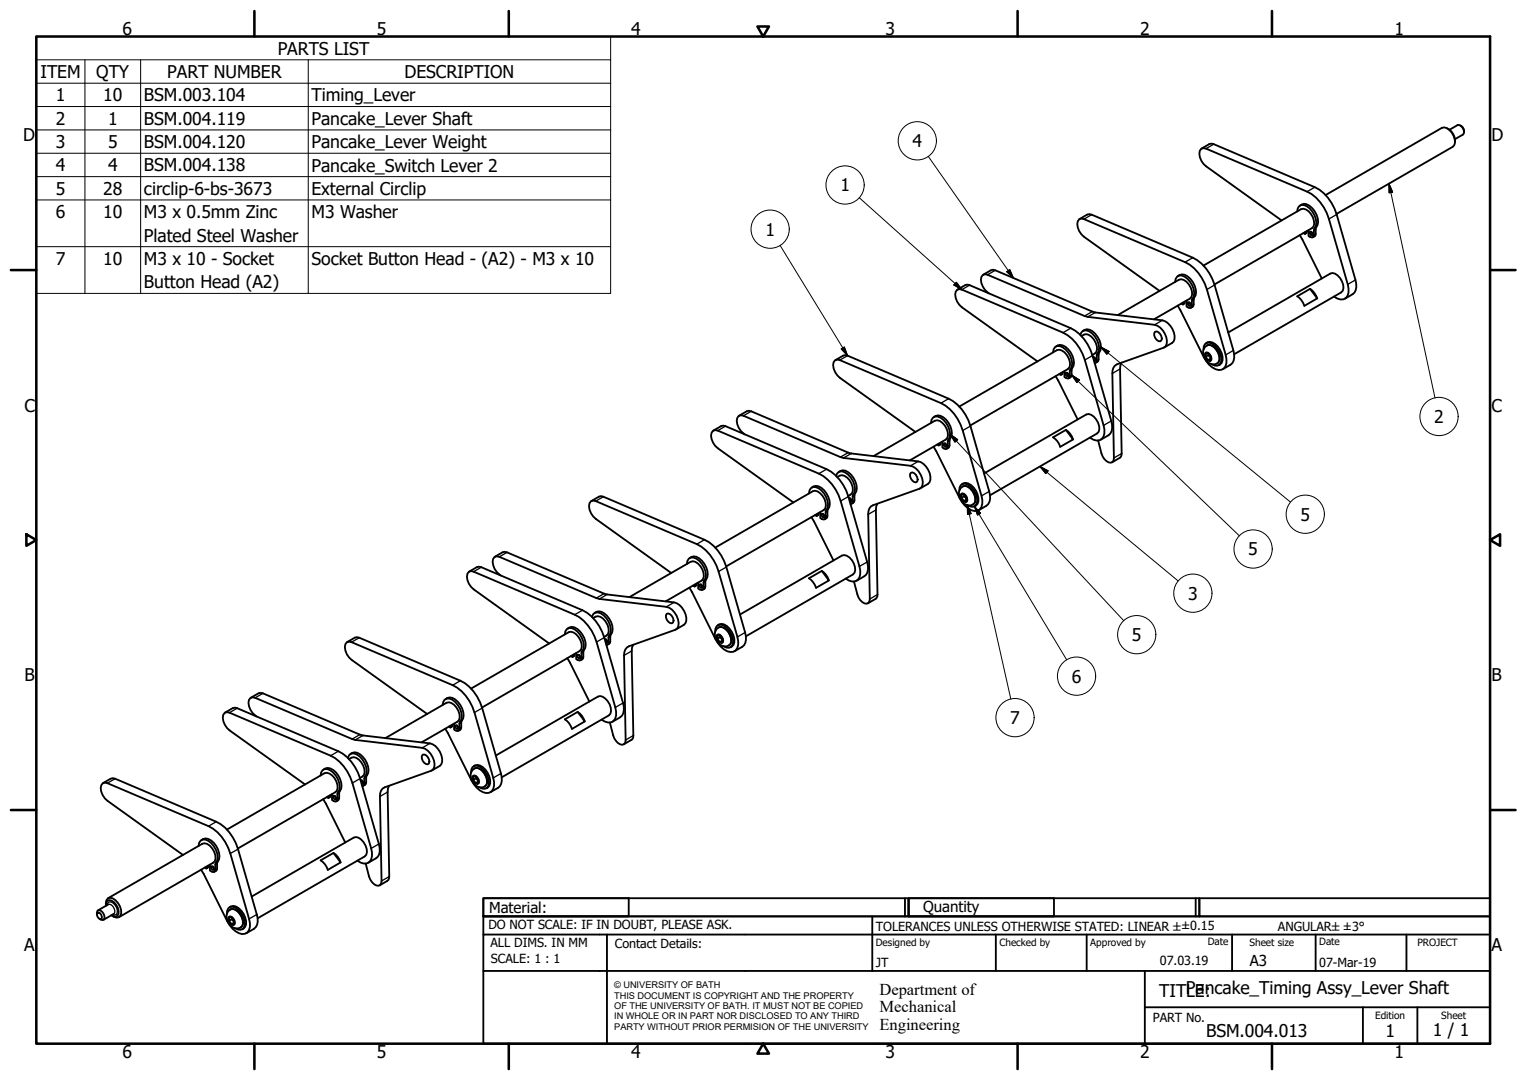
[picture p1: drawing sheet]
<svg xmlns="http://www.w3.org/2000/svg" width="420mm" height="297mm" viewBox="0 0 420 297" stroke-linecap="round" stroke-linejoin="round" font-family="sans-serif">
<!-- layer: Visible (ISO) -->
<g fill="none" stroke="#000" stroke-width=".51">
<path d="M398.2 35.3a3.9 3.9 0 0 1 2.2 3.7M398.8 35.7l2.2-1.3a1.73 1.73 0 0 1 1.5 2.6l-2.2 1.3M401.8 34.5a1.67 1.67 0 0 1 1 1.8M330.6 40.9l2.1-1.3 1.3 .1 27.8 11.8a12 12 0 0 1 6 7.5l5.2 18a3.6 3.6 0 0 1-.8 3.9l-2.1 1.3M356.9 58.2a1.6 1.6 0 0 1 .9-1.7 1.6 1.6 0 0 1 1.8 .2 5.5 5.5 0 0 1 2.5 5.4 2.69 2.69 0 0 0-.6 2.5l-.1 .5-.4 .2-1-.4v-1.6M357.7 56.5a1.94 1.94 0 0 1 2.6 .1 4.7 4.7 0 0 1 1.7 6.4l-.1 1.7-.7 .6M364.7 53.6l32-18.4a2.41 2.41 0 0 1 2.8 1.3 3.7 3.7 0 0 1 .7 3.4l-.5 .5-32 18.5M263.4 79.6l2.2-1.2 .5-.1 .7 .1 27.8 11.9a12.1 12.1 0 0 1 6 7.5l5.2 18a3.6 3.6 0 0 1-.8 3.9l-2.1 1.2M270.5 75.6l2.1-1.3 .6-.1 .7 .1 27.5 11.6 18.4 2.2a4.7 4.7 0 0 1 3.1 5.8l-2.5 1.7M297 60.2l2.1-1.2h1.3l27.8 11.9a12.1 12.1 0 0 1 6 7.5l5.2 18a3.6 3.6 0 0 1-.8 3.9l-2.1 1.2M323.3 77.5a1.59 1.59 0 0 1 .9-1.6 1.59 1.59 0 0 1 1.8 .2 5.4 5.4 0 0 1 2.5 5.4 2.67 2.67 0 0 0-.6 2.5l-.1 .5-.4 .2-.9-.4v-1.6M324.1 75.9a2.29 2.29 0 0 1 3.4 .8 4.4 4.4 0 0 1 .9 5.7v1.7l-.7 .6"/>
<path d="M331.2 73l26.8-15.5a2.41 2.41 0 0 1 2.7 1.3 3.8 3.8 0 0 1 .7 3.5l-.4 .4-26.8 15.5M352.6 60.6l-20.7-14.9a4.4 4.4 0 0 1-1.8-4.2l.4-.6 .6-.2 .8 .2 27.8 11.8a12.1 12.1 0 0 1 6 7.5l5.1 18a3.7 3.7 0 0 1-.5 3.8 2.64 2.64 0 0 1-3.2-.4M357.6 64.7l6.1 11.9M358.6 64.1l.5 .3M359.6 63.6v.5l-.5 .3v-.6M360.5 79.4a5.1 5.1 0 0 1 1.9 2.7M360.5 63.7l.6 .4v.7l-.6-.4zM360.9 63.8l.3 .6M229.9 99l2.1-1.2 .5-.1 .7 .1 27.8 11.9a12.1 12.1 0 0 1 6 7.5l5.2 18a3.5 3.5 0 0 1-.8 3.9l-2.1 1.2M272.1 80.7a4.5 4.5 0 0 1-2.1-4.5l.4-.6 .6-.2 .7 .2 26.7 11.3 19.3 2.4a4.9 4.9 0 0 1 3.3 5.3l-.3 .7-.5 .3-12.8 4.6a2.37 2.37 0 0 0-1.3 2.5l.4 23.2-.4 1.2a1.75 1.75 0 0 1-2.3-.9l-.7-1.5-.9-3.5M285.5 99.4l-20.8-14.9a4.4 4.4 0 0 1-1.7-4.3l.4-.5 .5-.2 .8 .2 27.8 11.8a12.1 12.1 0 0 1 6 7.5l5.2 18a3.2 3.2 0 0 1-1.2 4.1l-.8 .1-1.8-.8M289.8 96.9a1.59 1.59 0 0 1 .8-1.6 1.59 1.59 0 0 1 1.8 .2 5.4 5.4 0 0 1 2.5 5.4 2.83 2.83 0 0 0-.6 2.5l-.1 .5-.3 .2-1-.4v-1.6"/>
<path d="M290.5 95.3a2.27 2.27 0 0 1 3.4 .7 4.4 4.4 0 0 1 1 5.8l-.1 1.7-.7 .6M297.2 92.1a1.51 1.51 0 0 1 2.4-1 5.5 5.5 0 0 1 2.7 5.5 2.76 2.76 0 0 0-.5 2.5l-.1 .4-.5 .3M297.6 92.4a1.84 1.84 0 0 1 2.7 .2 4.2 4.2 0 0 1 1.4 4.2l-1.1 .8M297.9 91a2.24 2.24 0 0 1 3.4 .8 4.4 4.4 0 0 1 1 5.7l-.1 1.7-.7 .6M300.7 98.2l.6 .4v.7l-.3-.1M301.1 98.3l.4 .6M307.6 86.7l16.8-9.8a2.41 2.41 0 0 1 2.7 1.3 3.6 3.6 0 0 1 .7 3.5l-.4 .4-9.9 5.7M308.5 99.8l-.3 1.7 .4 23.2-.2 1-.3 .2-2.1 1.3M317.8 91.3a1.77 1.77 0 0 1 1.8 2.3l-.4 .3a1.83 1.83 0 0 1-1.4-2.6zM319.1 80l-20.8-14.9a4.4 4.4 0 0 1-1.8-4.2l.4-.6 .6-.2 .8 .2 27.8 11.8a12 12 0 0 1 6 7.5l5.1 18a3.2 3.2 0 0 1-1.1 4.1 5.1 5.1 0 0 1-4.9-3.5l-7.2-14.1M325 83.5l.5 .2M326 83v.5l-.5 .2v-.5"/>
<path d="M326.9 83.1l.6 .4v.6l-.6-.3zM327.3 83.2l.3 .6M331.1 96.2a1.54 1.54 0 0 1 .6-1.7 1.54 1.54 0 0 1 1.8 0 5 5 0 0 1 2.4 5.2 1.52 1.52 0 0 1-2.5 .5M331.6 95.4a1.64 1.64 0 0 1 2.5 .1 4 4 0 0 1 1.3 4 2.31 2.31 0 0 1-3.9-.9 2.72 2.72 0 0 1 .1-3.2zM331.7 97.2h.8l.7 .9-.1 .9h-.7l-.7-.9zM331.9 94.4a1.9 1.9 0 0 1 2.4 .2 4.7 4.7 0 0 1 1.9 5.2l-.8 .6M332.5 97.7l.6 .9-.7 .4M332.5 97.7l-.8 .4M332.5 97.2v.5M337.9 91.4l28.2-16.2a2.34 2.34 0 0 1 2.7 1.3 3.7 3.7 0 0 1 .7 3.5l-.5 .4-29.4 17M356.9 81.5l3.6-2.1 1.9 2.7-3.5 2a4.9 4.9 0 0 0-2-2.6zM196.3 118.4l2.1-1.2 .6-.1 .6 .1 27.8 11.8a12.1 12.1 0 0 1 6 7.6l5.2 18a3.5 3.5 0 0 1-.8 3.9l-2.1 1.2"/>
<path d="M203.3 114.3l2.2-1.2 .5-.1 .7 .1 27.5 11.6 18.4 2.2a4.7 4.7 0 0 1 3.2 5.8l-2.6 1.6M204.9 119.5a4.4 4.4 0 0 1-2-4.6l.3-.5 .6-.2 .8 .1 26.6 11.4 19.3 2.4a4.9 4.9 0 0 1 3.3 5.3l-.3 .7-.5 .3-12.8 4.6a2.35 2.35 0 0 0-1.3 2.5l.4 23.2-.4 1.1a1.75 1.75 0 0 1-2.2-.8l-.8-1.5-.9-3.6M251.9 118.8l-20.8-14.9a4.5 4.5 0 0 1-1.7-4.3l.4-.5 .6-.2 .7 .1 27.8 11.9a12.1 12.1 0 0 1 6 7.5l5.2 18a3.3 3.3 0 0 1-1.2 4.1 5.2 5.2 0 0 1-4.9-3.5l-7.1-14.1M256.2 116.3a1.61 1.61 0 0 1 .8-1.6 1.61 1.61 0 0 1 1.8 .2 5.4 5.4 0 0 1 2.5 5.4 2.78 2.78 0 0 0-.5 2.5l-.2 .5-.3 .2-1-.4v-1.6M256.9 114.7a1.96 1.96 0 0 1 2.7 .1 5.4 5.4 0 0 1 2.2 5.2 2.63 2.63 0 0 0-.5 2.5l-.1 .4-.7 .6M264 111.8l26.8-15.5a2.43 2.43 0 0 1 2.7 1.3 3.7 3.7 0 0 1 .7 3.5l-.4 .4-26.8 15.5M290.4 103.5l6.1 11.9M291.4 102.9l.5 .2M292.4 102.3v.6l-.5 .2v-.5M293.3 118.2a4.6 4.6 0 0 1 2 2.7M293.3 102.5l.6 .4v.6l-.6-.3zM293.7 102.6l.3 .6"/>
<path d="M162.7 137.8l2.1-1.2 .6-.2 .6 .2 27.8 11.8a12 12 0 0 1 6.1 7.6l5.1 18a3.6 3.6 0 0 1-.8 3.9l-2.1 1.2M218.3 138.2l-20.8-14.9a4.4 4.4 0 0 1-1.7-4.3l.4-.5 .6-.2 .7 .1 27.8 11.9a12.1 12.1 0 0 1 6 7.5l5.2 18a3.2 3.2 0 0 1-1.2 4.1h-.8l-1.8-.8M222.6 135.7a1.6 1.6 0 0 1 .8-1.6 1.6 1.6 0 0 1 1.8 .2 4.8 4.8 0 0 1 2 6.6v1.3l-.1 .5-.4 .2-1-.4v-1.6M223.4 134.1a1.96 1.96 0 0 1 2.6 .1 5.5 5.5 0 0 1 2.2 5.2 2.68 2.68 0 0 0-.5 2.5l-.1 .4-.7 .5M230.1 130.9a1.5 1.5 0 0 1 2.4-1 4.9 4.9 0 0 1 2.1 6.7l-.1 1.7-.5 .3M230.4 131.2a1.85 1.85 0 0 1 2.7 .2 4.2 4.2 0 0 1 1.4 4.2l-1.1 .8M230.8 129.8a2 2 0 0 1 2.6 .1 5.4 5.4 0 0 1 2.2 5.2 2.63 2.63 0 0 0-.5 2.5l-.3 .7-.5 .2M233.6 137h.3l.4 .8-.2 .2h-.3M233.9 137.1l.4 .6M240.4 125.4l16.8-9.7a2.35 2.35 0 0 1 2.7 1.3 3.7 3.7 0 0 1 .7 3.5l-.4 .4-9.9 5.7M241.4 138.6l-.4 1.7 .4 23.7-.5 .7-2.1 1.2M250.6 130a1.63 1.63 0 0 1 1.9 1.9l-.1 .5-.3 .3a1.85 1.85 0 0 1-1.5-2.7z"/>
<path d="M257.9 122.3l.4 .2M258.8 121.7v.5l-.5 .3v-.5M259.7 121.9l.6 .3v.7l-.6-.3zM260.1 122l.3 .6M264 135v-.9a1.45 1.45 0 0 1 2.4-.8 5 5 0 0 1 2.4 5.2l-.4 .6-.6 .3-1.5-.4M264.4 134.2a1.62 1.62 0 0 1 2.6 .1 4.1 4.1 0 0 1 1.3 3.9 2.33 2.33 0 0 1-4-.8 2.75 2.75 0 0 1 .1-3.2zM264.6 136l.7-.1 .7 .9v1h-.8l-.7-.9zM264.7 133.2a1.87 1.87 0 0 1 2.5 .2 4.8 4.8 0 0 1 1.8 5.2l-.8 .6M265.3 136.5l.7 .9-.8 .4M265.3 136.5l-.8 .4M265.3 136v.5M270.8 130.2l28.1-16.2a2.34 2.34 0 0 1 2.7 1.3 3.6 3.6 0 0 1 .7 3.5l-.4 .4-29.5 17"/>
<path d="M289.8 120.3l3.5-2.1 2 2.7-3.6 2a4.6 4.6 0 0 0-1.9-2.6zM129.1 157.2l2.1-1.2h1.2l27.9 11.8a12.1 12.1 0 0 1 6 7.6l5.1 17.9a3.6 3.6 0 0 1-.8 4l-2.1 1.2M136.2 153.1l2.1-1.2h1.2l27.5 11.6 18.5 2.2a4.7 4.7 0 0 1 3.1 5.8l-2.6 1.6M137.8 158.2a4.4 4.4 0 0 1-2.1-4.5l.4-.5 .6-.2 .7 .1 26.7 11.4 19.2 2.4a4.6 4.6 0 0 1 3.1 5.9l-.6 .4-12.8 4.6a2.42 2.42 0 0 0-1.3 2.5l.4 23.2v.7l-.4 .4a1.68 1.68 0 0 1-2.2-.8l-.8-1.5-.9-3.6M184.7 157.6l-20.8-14.9a4.4 4.4 0 0 1-1.7-4.3l.4-.5 .6-.2 .7 .1 27.8 11.9a12.1 12.1 0 0 1 6 7.5l5.2 18a3.3 3.3 0 0 1-1.1 4.1 5.1 5.1 0 0 1-5-3.5l-7.1-14.2M189 155.1a1.6 1.6 0 0 1 .8-1.6 1.6 1.6 0 0 1 1.8 .2 4.8 4.8 0 0 1 2 6.5v1.4l-.1 .5-.4 .2-1-.4v-1.7M189.8 153.5a1.96 1.96 0 0 1 2.6 .1 5.3 5.3 0 0 1 2.2 5.2 3.5 3.5 0 0 0-.6 2.9l-.7 .5M196.8 150.6l26.8-15.5a2.34 2.34 0 0 1 2.8 1.3 3.7 3.7 0 0 1 .7 3.5l-.5 .4-26.8 15.5M222.6 159.1l3.5-2.1 2 2.6-3.6 2.1a4.9 4.9 0 0 0-1.9-2.6zM223.3 142.2l6 12M224.3 141.7l.4 .2M225.2 141.1v.5l-.5 .3v-.5"/>
<path d="M226.1 157a4.7 4.7 0 0 1 2 2.6M226.1 141.3l.6 .3v.7l-.6-.3zM226.5 141.4l.4 .6M95.5 176.6l2.1-1.2h1.2l27.9 11.8a12.1 12.1 0 0 1 6 7.5l5.1 18a3.6 3.6 0 0 1-.7 4l-2.2 1.2M151.1 177l-20.8-14.9a4.4 4.4 0 0 1-1.7-4.3l.4-.5 .6-.2 .7 .1 27.8 11.9a12.2 12.2 0 0 1 6 7.5l5.2 18a3.2 3.2 0 0 1-1.2 4.1h-.8l-.9-.2-.9-.6M155.4 174.5a1.6 1.6 0 0 1 .8-1.6 1.6 1.6 0 0 1 1.9 .2 5.5 5.5 0 0 1 2.4 5.3 2.69 2.69 0 0 0-.5 2.6l-.1 .5-.4 .2-1-.4v-1.7M156.2 172.9a1.96 1.96 0 0 1 2.6 .1 5.4 5.4 0 0 1 2.2 5.2 2.68 2.68 0 0 0-.5 2.5l-.3 .6-.5 .3M158 179.9v.5l-.5 .3v-.5M162.9 169.7a1.5 1.5 0 0 1 2.4-1 5.4 5.4 0 0 1 2.7 5.4 2.82 2.82 0 0 0-.6 2.6v.4l-.5 .3M163.2 170a1.85 1.85 0 0 1 2.7 .1 4.2 4.2 0 0 1 1.4 4.3l-1.1 .8M163.6 168.6a1.96 1.96 0 0 1 2.6 .1 5.3 5.3 0 0 1 2.2 5.2 2.63 2.63 0 0 0-.5 2.5v.4l-.8 .5M166.4 175.8h.3l.4 .8-.1 .2h-.3"/>
<path d="M166.8 175.9l.3 .6M173.2 164.2l16.9-9.7a2.34 2.34 0 0 1 2.7 1.3 3.7 3.7 0 0 1 .7 3.4l-.5 .5-9.8 5.7M174.2 177.3l-.4 1.7 .4 23.8-.4 .7-2.2 1.2M183.5 168.8a1.79 1.79 0 0 1 1.7 2.4l-.3 .2a1.83 1.83 0 0 1-1.4-2.6zM190.7 161.1l.4 .2M191.6 160.5v.5l-.5 .3v-.5M192.6 160.7l.5 .3v.7l-.5-.3zM192.9 160.8l.4 .5M196.8 173.7l.1-.8 .3-.7a1.93 1.93 0 0 1 2.8 .5 5 5 0 0 1 1.6 4.6 1.51 1.51 0 0 1-2.5 .4M197.2 173a1.62 1.62 0 0 1 2.6 0 3.9 3.9 0 0 1 1.3 4 2.32 2.32 0 0 1-3.9-.8 2.81 2.81 0 0 1 0-3.2zM197.4 174.8l.7-.1 .7 .9v1h-.7l-.7-.9zM197.5 172a1.85 1.85 0 0 1 2.5 .2 4.8 4.8 0 0 1 1.8 5.2l-.8 .6"/>
<path d="M198.1 175.3l.7 .9-.7 .4M198.1 175.3l-.7 .4M198.2 174.8l-.1 .5M203.6 169l28.1-16.2a2.45 2.45 0 0 1 2.7 1.3 3.7 3.7 0 0 1 .7 3.4l-.4 .5-29.5 17M61.9 196l2.2-1.2h1.2l27.8 11.8a12.1 12.1 0 0 1 6 7.5l5.1 18a3.5 3.5 0 0 1-.7 4l-2.2 1.2M69 191.9l2.1-1.2 .6-.2 .6 .2 27.6 11.6 18.4 2.2a4.7 4.7 0 0 1 3.1 5.7l-2.6 1.7M70.6 197a4.5 4.5 0 0 1-2.1-4.5l.4-.5 .6-.2 .7 .1 26.7 11.4 19.3 2.4a4.9 4.9 0 0 1 3.3 5.3l-.3 .6-.6 .4-12.7 4.5a2.35 2.35 0 0 0-1.4 2.6l.5 23.2-.4 1.1a1.74 1.74 0 0 1-2.3-.8l-.8-1.5-.9-3.6M117.5 196.4l-20.7-14.9a4.4 4.4 0 0 1-1.8-4.3l.4-.5 .6-.2 .7 .1 27.9 11.9a12.1 12.1 0 0 1 6 7.5l5.1 18a3.2 3.2 0 0 1-1.1 4 5.1 5.1 0 0 1-4.9-3.4l-7.2-14.2M121.8 193.9a1.6 1.6 0 0 1 .8-1.6 1.6 1.6 0 0 1 1.9 .2 5.4 5.4 0 0 1 2.5 5.3 2.91 2.91 0 0 0-.6 2.6l-.1 .5-.4 .2-1-.4v-1.7M122.6 192.3a2.26 2.26 0 0 1 3.4 .7 4.4 4.4 0 0 1 .9 5.7l-.1 1.8-.7 .5M123.5 199.8l.5 .3M124.4 199.3v.5l-.4 .3v-.5"/>
<path d="M125.4 199.5l.6 .3v.7l-.6-.3zM125.8 199.5l.3 .6M129.6 189.4l26.9-15.5a2.34 2.34 0 0 1 2.7 1.3 3.6 3.6 0 0 1 .7 3.4l-.4 .5-26.9 15.5M155.4 197.9l3.5-2.1 2 2.6-3.5 2.1a4.6 4.6 0 0 0-2-2.6zM156.1 181l6.1 11.9M157.1 180.5l.4 .2M158.9 195.8a4.6 4.6 0 0 1 2 2.6M159 180.1l.6 .3v.7l-.6-.3zM159.3 180.2l.4 .5M28.3 215.4l2.2-1.2 .5-.2 .7 .2 27.8 11.8a12.1 12.1 0 0 1 6 7.5l5.2 18a3.5 3.5 0 0 1-.8 4l-2.1 1.2M83.9 215.8l-20.7-14.9a4.5 4.5 0 0 1-1.8-4.3l.4-.5 .6-.2 .7 .1 27.9 11.8a12.1 12.1 0 0 1 6 7.6l5.1 17.9a3.2 3.2 0 0 1-1.1 4.2h-.8l-1.9-.8M88.2 213.3a1.6 1.6 0 0 1 .9-1.7 1.6 1.6 0 0 1 1.8 .3 5.4 5.4 0 0 1 2.5 5.3 2.76 2.76 0 0 0-.6 2.6l-.1 .5-.4 .2-.9-.4v-1.7"/>
<path d="M88.9 219.8l6.1 11.9M89 211.7a2 2 0 0 1 2.6 0 5.4 5.4 0 0 1 2.3 5.3 2.63 2.63 0 0 0-.6 2.5l-.3 .6-.5 .3M89.9 219.2l.5 .3M90.9 218.7v.5l-.5 .3v-.5M91.8 218.8l.6 .4v.7l-.6-.4zM92.2 218.9l.3 .6M95.7 208.5a1.49 1.49 0 0 1 2.4-1 5.5 5.5 0 0 1 2.7 5.4 2.76 2.76 0 0 0-.6 2.6v.4l-.5 .3M96 208.8a1.84 1.84 0 0 1 2.8 .1 4.2 4.2 0 0 1 1.3 4.2l-1.1 .9M96.4 207.4a2.24 2.24 0 0 1 3.4 .7 4.4 4.4 0 0 1 1 5.8l-.1 1.7-.7 .5M99.2 214.6l.6 .3 .1 .4-.1 .3h-.3M99.6 214.7l.3 .5M106 203l16.9-9.7a2.41 2.41 0 0 1 2.7 1.3 3.6 3.6 0 0 1 .7 3.4l-.4 .5-9.9 5.7"/>
<path d="M107 216.1l-.3 1.7 .4 23.3-.2 .9-.3 .3-2.1 1.2M116.3 207.6a1.79 1.79 0 0 1 1.7 2.4l-.3 .2a1.83 1.83 0 0 1-1.4-2.6zM129.6 212.5l.1-.8 .3-.7a1.93 1.93 0 0 1 2.8 .5 4.2 4.2 0 0 1 1.2 5.2l-.6 .2h-.7l-.8-.4M130 211.8a1.64 1.64 0 0 1 2.6 0 4 4 0 0 1 1.3 4 2.32 2.32 0 0 1-3.9-.8 2.72 2.72 0 0 1 0-3.2zM130.2 213.6l.7-.1 .7 .9v.9l-.7 .1-.7-.9zM130.3 210.7a1.9 1.9 0 0 1 2.5 .3 4.7 4.7 0 0 1 1.8 5.1l-.8 .7M130.9 214.1l.7 .8-.7 .5M130.9 214.1l-.7 .4M131 213.6l-.1 .5M136.4 207.8l28.1-16.2a2.34 2.34 0 0 1 2.7 1.3 3.7 3.7 0 0 1 .7 3.4l-.4 .5-29.5 17M50.4 235.1l-20.8-14.8a4.4 4.4 0 0 1-1.7-4.3l.3-.5 .6-.2 .7 .1 27.9 11.8a12.1 12.1 0 0 1 6 7.5l5.1 18a3.7 3.7 0 0 1-.4 3.8 2.52 2.52 0 0 1-3.2-.3l-.9-.8-1.5-2.1-7.2-14.1M54.7 232.7a1.59 1.59 0 0 1 .8-1.7 1.59 1.59 0 0 1 1.8 .3 4.8 4.8 0 0 1 1.9 6.5v1.3l-.1 .6-.4 .2-.9-.5v-1.6"/>
<path d="M55.4 231a2 2 0 0 1 2.6 .1 5.4 5.4 0 0 1 2.3 5.3 2.63 2.63 0 0 0-.6 2.5v.4l-.8 .5M56.3 238.6l.5 .3M57.3 238.1v.5l-.5 .3v-.5M58.2 238.2l.6 .4v.7l-.6-.4zM58.6 238.3l.3 .6M62.4 228.2l26.9-15.5a2.45 2.45 0 0 1 2.7 1.3 3.7 3.7 0 0 1 .7 3.4l-.4 .5-26.9 15.5M88.2 236.6l3.6-2 1.9 2.6-3.5 2.1a4.6 4.6 0 0 0-2-2.7zM91.8 234.6a4.7 4.7 0 0 1 1.9 2.6M26.6 251.5l.2-.9 .3-.3a1.86 1.86 0 0 1 1.5 2.6l-.4 .2-.8-.4M26.9 251a1.14 1.14 0 0 1 .9 1.8 1.15 1.15 0 0 1-.9-1.8zM29.1 248.8a1.42 1.42 0 0 1 .4-1.4 1.42 1.42 0 0 1 1.5-.3 4.1 4.1 0 0 1 2.1 4.8 1.49 1.49 0 0 1-2.2 0M29.1 249.1l.1-.7 .3-.6a1.72 1.72 0 0 1 2.4 .9 2.84 2.84 0 0 1 .5 3.1l-.5 .3h-.6l-.7-.4"/>
<path d="M29.7 247l26-14.9a2.4 2.4 0 0 1 2.7 1.3 3.7 3.7 0 0 1 .7 3.4l-.4 .5-26 15M29.8 248.8l-2.8 1.6M31.3 251.4l-2.8 1.6M62.4 251.3a1.54 1.54 0 0 1 .7-1.7 1.54 1.54 0 0 1 1.8 .1 5 5 0 0 1 2.3 5.2 1.52 1.52 0 0 1-2.5 .4M62.8 250.6a1.62 1.62 0 0 1 2.6 0 4 4 0 0 1 1.3 4 2.33 2.33 0 0 1-3.9-.8 2.75 2.75 0 0 1 0-3.2zM63 252.3h.8l.7 .9-.1 .9-.7 .1-.7-.9zM63.2 249.5a1.87 1.87 0 0 1 2.4 .3 4.8 4.8 0 0 1 1.9 5.1l-.8 .7M63.8 252.8l.7 .9M63.8 252.8l-.8 .5M63.8 252.4v.4M64.5 253.7l-.8 .5M69.3 246.6l28-16.2a2.34 2.34 0 0 1 2.8 1.3 3.6 3.6 0 0 1 .7 3.4l-.4 .4-29.5 17.1"/>
</g>
<!-- layer: Visible Narrow (ISO) -->
<g fill="none" stroke="#000" stroke-width=".36">
<path d="M334 39.7l-2.1 1.2M300.4 59l-2.1 1.3M361.8 51.5l-2.1 1.2M367.8 59l-2.1 1.2M266.8 78.4l-2.1 1.3M273.9 74.3l-2.2 1.3M328.2 70.9l-2.1 1.2M334.2 78.4l-2.1 1.2M362 63l-.5 .3M362 64.4l-.5 .2M362.2 62.4l-.5 .3M373 77l-2.2 1.2"/>
<path d="M233.2 97.8l-2.1 1.2M294.6 90.3l-2.1 1.2M300.5 85.7l-2.1 1.2M300.6 97.8l-2.1 1.2M301.4 85.9l-2.1 1.3M302.3 97.5l-.5 .3M302.3 98.8l-.5 .3M302.5 97l-.5 .2M319.8 88.1l-2.1 1.2M328.4 82.4l-.5 .3M328.4 83.7l-.5 .3M328.6 81.8l-.5 .3"/>
<path d="M331.6 97l.4-.2a1.81 1.81 0 0 1 1.3 2.4l-.4 .2a1.78 1.78 0 0 1-1.3-2.4zM332 95a2.24 2.24 0 0 1 2.6 1.3 2.97 2.97 0 0 1 .3 3.7M339.4 96.4l-2.2 1.2M199.6 117.2l-2.1 1.2M206.7 113.1l-2.1 1.2M261 109.7l-2.1 1.2M267 117.2l-2.1 1.2M294.9 101.8l-.6 .3M294.9 103.1l-.6 .3M295 101.2l-.5 .3M305.8 115.8l-2.1 1.2M308.2 101.5l-2.1 1.2"/>
<path d="M166 136.6l-2.1 1.2M227.4 129l-2.1 1.3M233.4 124.5l-2.2 1.2M233.4 136.6l-2.1 1.2M234.2 124.7l-2.1 1.2M235.1 137.6l-.5 .3M235.1 136.3l-.5 .3M235.3 135.7l-.5 .3M252.6 126.9l-2.1 1.2M261.3 121.2l-.5 .3M261.3 122.5l-.5 .3M261.5 120.6l-.6 .3"/>
<path d="M264.4 135.8l.4-.2a1.79 1.79 0 0 1 1.3 2.4l-.4 .2a1.86 1.86 0 0 1-1.3-2.4zM264.9 133.8a2.24 2.24 0 0 1 2.5 1.3 2.9 2.9 0 0 1 .3 3.7M272.2 135.2l-2.1 1.2M308.6 124.7l-2.1 1.2M132.4 156l-2.1 1.2M139.5 151.9l-2.1 1.2M193.8 148.4l-2.1 1.3M194.1 160l-.5 .2M194.3 159.4l-.5 .3M199.9 156l-2.2 1.2M227.7 140.6l-.5 .3M227.7 141.9l-.5 .3"/>
<path d="M227.9 140l-.5 .3M238.6 154.6l-2.1 1.2M241 140.3l-2.1 1.2M98.8 175.4l-2.1 1.2M160.3 167.8l-2.2 1.3M160.5 179.4l-.5 .2M160.7 178.8l-.5 .3M166.2 163.3l-2.1 1.2M166.3 175.4l-2.2 1.2M167 163.5l-2.1 1.2M167.9 175.1l-.5 .3M167.9 176.4l-.5 .3"/>
<path d="M168.1 174.5l-.5 .3M173.8 179l-2.1 1.3M185.5 165.7l-2.2 1.2M194.1 161.3l-.5 .3M197.3 174.6l.3-.2a1.82 1.82 0 0 1 1.3 2.3l-.3 .2a1.79 1.79 0 0 1-1.3-2.3zM197.7 172.6a2.24 2.24 0 0 1 2.6 1.2 3.5 3.5 0 0 1 .6 3.3l-.4 .4M205 174l-2.1 1.2M241.4 163.5l-2.1 1.2M65.3 194.8l-2.2 1.2M72.3 190.7l-2.1 1.2M126.7 187.2l-2.1 1.3M126.9 198.7l-.5 .3"/>
<path d="M127.1 198.2l-.5 .3M132.7 194.7l-2.1 1.3M160.5 180.7l-.5 .3M171.4 193.3l-2.1 1.3M31.7 214.2l-2.2 1.2M93.1 206.6l-2.1 1.2M93.3 218.1l-.5 .3M93.3 219.5l-.5 .3M93.5 217.6l-.5 .3M99 202l-2.1 1.3M99.1 214.1l-2.1 1.3M99.9 202.3l-2.2 1.2"/>
<path d="M100.8 213.9l-.6 .2M100.8 215.2l-.6 .3M100.9 213.3l-.5 .3M106.7 217.8l-2.2 1.3M118.3 204.5l-2.1 1.2M126.9 200.1l-.5 .3M130.1 213.4l.4-.2a1.82 1.82 0 0 1 1.3 2.3l-.4 .2a1.78 1.78 0 0 1-1.3-2.3zM130.5 211.4a2.29 2.29 0 0 1 2.6 1.2 3.5 3.5 0 0 1 .7 3.3l-.4 .4M137.8 212.7l-2.1 1.3M174.3 202.3l-2.2 1.2M59.5 226l-2.1 1.2M59.7 237.5l-.5 .3"/>
<path d="M59.7 238.9l-.5 .2M59.9 237l-.5 .3M65.5 233.5l-2.1 1.2M104.2 232.1l-2.1 1.2M29.5 248.9l.1-.5 .4-.3a2.44 2.44 0 0 1 2 3.4l-.5 .2-.5-.2M29.8 248.8a1.71 1.71 0 0 1 1.5 2.6M62.9 252.1l.4-.1a1.79 1.79 0 0 1 1.3 2.3l-.4 .2a1.85 1.85 0 0 1-1.3-2.4zM63.3 250.2a2.24 2.24 0 0 1 2.6 1.2 2.9 2.9 0 0 1 .3 3.7M70.7 251.5l-2.2 1.2M107.1 241.1l-2.1 1.2"/>
</g>
<!-- layer: Symbol (ISO) -->
<g fill="none" stroke="#000" stroke-width=".28">
<path d="M10 16.5v-6.5h158v6.5M10 16.5h158v6.4M10 16.5v64.2h158v-57.8M23.4 16.5v64.2M38.7 16.5v64.2M84.8 16.5v64.2M10 22.9h158M10 29.3h158M10 35.7h158M10 42.1h158M10 48.6h158M10 55h158"/>
<path d="M236.4 54.4l28.3 25.3M255.4 43l23.5 33.5M382.2 50.5l1 2.3-1 .3zM382.2 50.5l12.6 58.9M10 67.8h158M214.7 67.5l18.5 30.3M263.1 77.6l1.6 2.1-2.2-1.3zM277 74.7l.8-.6 1.1 2.4zM231.5 96l.8-.6 .9 2.4zM302.9 95.5l2.3 1.2-.7 .7zM302.9 95.5l52.2 42.6M261.4 119.4l2.1 1.5-.7 .7z"/>
<path d="M261.4 119.4l47.8 51.3M294.9 103.1l2.1 1.4-.7 .7zM294.9 103.1l46.1 44.3M266.1 138.9l1.1 2.4-1 .2zM266.1 138.9l12 53.4M268.1 139.3l1.7 1.9-.8 .5zM268.1 139.3l25.4 42.2M286.1 128.3l2.3 1.2-.7 .8zM286.1 128.3l38.1 31.5"/>
<circle cx="252.4" cy="38.7" r="5.3"/>
<circle cx="232.5" cy="50.9" r="5.3"/>
<circle cx="211.9" cy="63" r="5.3"/>
<circle cx="396" cy="114.6" r="5.3"/>
<circle cx="344.8" cy="151" r="5.3"/>
<circle cx="359.1" cy="141.4" r="5.3"/>
<circle cx="312.8" cy="174.6" r="5.3"/>
<circle cx="328.2" cy="163.1" r="5.3"/>
<circle cx="279.3" cy="197.4" r="5.3"/>
<circle cx="296.2" cy="186" r="5.3"/>
</g>
<!-- layer: Border (ISO) -->
<g fill="none" stroke="#000" stroke-width=".7">
<path d="M10 10h400v277h-400zM70 3v7M140 3v7M208.4 7.3h3.2l-1.6 2.7zM280 3v7M350 3v7M3 74.3h7M410 74.3h7M7.3 146.9l2.7 1.6-2.7 1.6zM410 148.5l2.7-1.6v3.2zM3 222.8h7M410 222.8h7"/>
<path d="M70 287v7M140 287v7M210 287l1.6 2.8h-3.2zM280 287v7M350 287v7"/>
</g>
<!-- layer: Title (ISO) -->
<g fill="none" stroke="#000" stroke-width=".51">
<path d="M133 247h40v5h-40zM133 247h117v5h-117zM133 257v-5h277v5M133 257h277v30h-277zM167 257v30M240 252v15M249 247v5M250 247h40v5h-40zM250 247h80v5h-80zM274 257v10M299 257v10M329 247v5"/>
<path d="M330 247h80v5h-80zM339 257v10M362 257v10M387 257v10M133 267h277M315 277h95M315 267v20M375 277v10M390 277v10"/>
</g>
<!-- layer: Symbol (ISO) -->
<g fill="#000" stroke="#000" stroke-width=".28">
<path d="M382.2 50.5l1 2.3zM382.2 50.5l1 2.3-1 .3zM262.5 78.4l2.2 1.3zM263.1 77.6l1.6 2.1-2.2-1.3zM277 74.7l1.9 1.8zM277 74.7l.8-.6 1.1 2.4zM231.5 96l1.7 1.8zM231.5 96l.8-.6 .9 2.4zM302.9 95.5l2.3 1.2zM302.9 95.5l2.3 1.2-.7 .7zM294.9 103.1l2.1 1.4zM294.9 103.1l2.1 1.4-.7 .7z"/>
<path d="M261.4 119.4l2.1 1.5zM261.4 119.4l2.1 1.5-.7 .7zM286.1 128.3l2.3 1.2zM286.1 128.3l2.3 1.2-.7 .8zM266.1 138.9l1.1 2.4zM266.1 138.9l1.1 2.4-1 .2zM268.1 139.3l1.7 1.9zM268.1 139.3l1.7 1.9-.8 .5z"/>
</g>
<g font-size="4.8">
<text x="33.7" y="9.6">6</text>
<text x="103.7" y="9.6">5</text>
<text x="173.7" y="9.6">4</text>
<text x="243.7" y="9.6">3</text>
<text x="313.7" y="9.6">2</text>
<text x="383.7" y="9.6">1</text>
<text x="76.4" y="15">PARTS LIST</text>
<text x="11.2" y="21.4">ITEM</text>
<text x="26.5" y="21.5">QTY</text>
<text x="46" y="21.4">PART NUMBER</text>
<text x="111.3" y="21.5">DESCRIPTION</text>
<text x="15.4" y="27.9">1</text>
<text x="28.4" y="27.9">10</text>
<text x="39.6" y="27.9">BSM.003.104</text>
<text x="85.7" y="27.9">Timing_Lever</text>
<text x="15.4" y="34.3">2</text>
<text x="29.7" y="34.3">1</text>
<text x="39.6" y="34.3">BSM.004.119</text>
<text x="85.7" y="34.4">Pancake_Lever Shaft</text>
<text x="6.3" y="38.9">D</text>
<text x="15.4" y="40.7">3</text>
<text x="29.7" y="40.7">5</text>
<text x="39.6" y="40.7">BSM.004.120</text>
<text x="85.7" y="40.8">Pancake_Lever Weight</text>
<text x="251.1" y="40.5">4</text>
<text x="410.4" y="38.9">D</text>
<text x="15.4" y="47.1">4</text>
<text x="29.7" y="47.1">4</text>
<text x="39.6" y="47.2">BSM.004.138</text>
<text x="85.7" y="47.2">Pancake_Switch Lever 2</text>
<text x="15.4" y="53.5">5</text>
<text x="28.4" y="53.6">28</text>
<text x="39.6" y="53.6">circlip-6-bs-3673</text>
<text x="85.7" y="53.6">External Circlip</text>
<text x="231.2" y="52.6">1</text>
<text x="15.4" y="60">6</text>
<text x="28.4" y="60">10</text>
<text x="39.6" y="60">M3 x 0.5mm Zinc</text>
<text x="85.7" y="60">M3 Washer</text>
<text x="210.6" y="64.8">1</text>
<text x="39.6" y="66.4">Plated Steel Washer</text>
<text x="15.4" y="72.8">7</text>
<text x="28.4" y="72.8">10</text>
<text x="39.6" y="72.9">M3 x 10 - Socket</text>
<text x="85.7" y="72.9">Socket Button Head - (A2) - M3 x 10</text>
<text x="39.6" y="79.3">Button Head (A2)</text>
<text x="6.7" y="113.2">C</text>
<text x="410.4" y="113.2">C</text>
<text x="394.6" y="116.3">2</text>
<text x="357.8" y="143.2">5</text>
<text x="343.5" y="152.7">5</text>
<text x="326.9" y="164.9">3</text>
<text x="311.5" y="176.3">5</text>
<text x="6.8" y="187.4">B</text>
<text x="294.9" y="187.8">6</text>
<text x="410.4" y="187.4">B</text>
<text x="278" y="199.1">7</text>
<text x="6.7" y="261.7">A</text>
<text x="410.4" y="261.7">A</text>
<text x="319" y="274.2">TITPa:</text>
<text x="326.4" y="274.2">LEncake_Timing Assy_Lever Shaft</text>
<text x="331.9" y="285.3">BSM.004.013</text>
<text x="381.2" y="285.3">1</text>
<text x="394.2" y="285">1 / 1</text>
<text x="33.7" y="291">6</text>
<text x="103.7" y="290.9">5</text>
<text x="173.7" y="290.9">4</text>
<text x="243.7" y="291">3</text>
<text x="313.7" y="291">2</text>
<text x="383.7" y="290.9">1</text>
</g>
<g font-size="4.6">
<text x="242" y="273.7">Department of</text>
<text x="242" y="278.4">Mechanical</text>
<text x="242" y="283.2">Engineering</text>
</g>
<g font-size="4.1">
<text x="134.6" y="251.1">Material:</text>
<text x="254" y="250.8">Quantity</text>
<text x="343.9" y="265.6">A3</text>
</g>
<g font-size="3.5">
<text x="134.4" y="255.6">DO NOT SCALE: IF IN DOUBT, PLEASE ASK.</text>
<text x="241" y="256">TOLERANCES UNLESS OTHERWISE STATED: LINEAR ±±0.15</text>
<text x="351.6" y="256">ANGULAR±±3°</text>
<text x="134.9" y="260.6">ALL DIMS. IN MM</text>
<text x="169.2" y="260.6">Contact Details:</text>
<text x="135.1" y="264.8">SCALE: 1 : 1</text>
<text x="241" y="266">JT</text>
<text x="319.2" y="265.5">07.03.19</text>
<text x="363" y="266">07-Mar-19</text>
<text x="317.2" y="281.2">PART No.</text>
</g>
<g font-size="2.8">
<text x="241" y="260.1">Designed by</text>
<text x="275" y="260.1">Checked by</text>
<text x="300" y="260.1">Approved by</text>
<text x="332.3" y="260">Date</text>
<text x="343.8" y="260.1">Sheet size</text>
<text x="363" y="260">Date</text>
<text x="390" y="260.1">PROJECT</text>
<text x="378.4" y="280.1">Edition</text>
<text x="396.6" y="280.1">Sheet</text>
</g>
<g font-size="2.5">
<text x="169" y="271.9">© UNIVERSITY OF BATH</text>
<text x="169" y="274.7">THIS DOCUMENT IS COPYRIGHT AND THE PROPERTY</text>
<text x="169" y="277.5">OF THE UNIVERSITY OF BATH. IT MUST NOT BE COPIED</text>
<text x="169" y="280.4">IN WHOLE OR IN PART NOR DISCLOSED TO ANY THIRD</text>
<text x="169" y="283.2">PARTY WITHOUT PRIOR PERMISION OF THE UNIVERSITY</text>
</g>
</svg>
